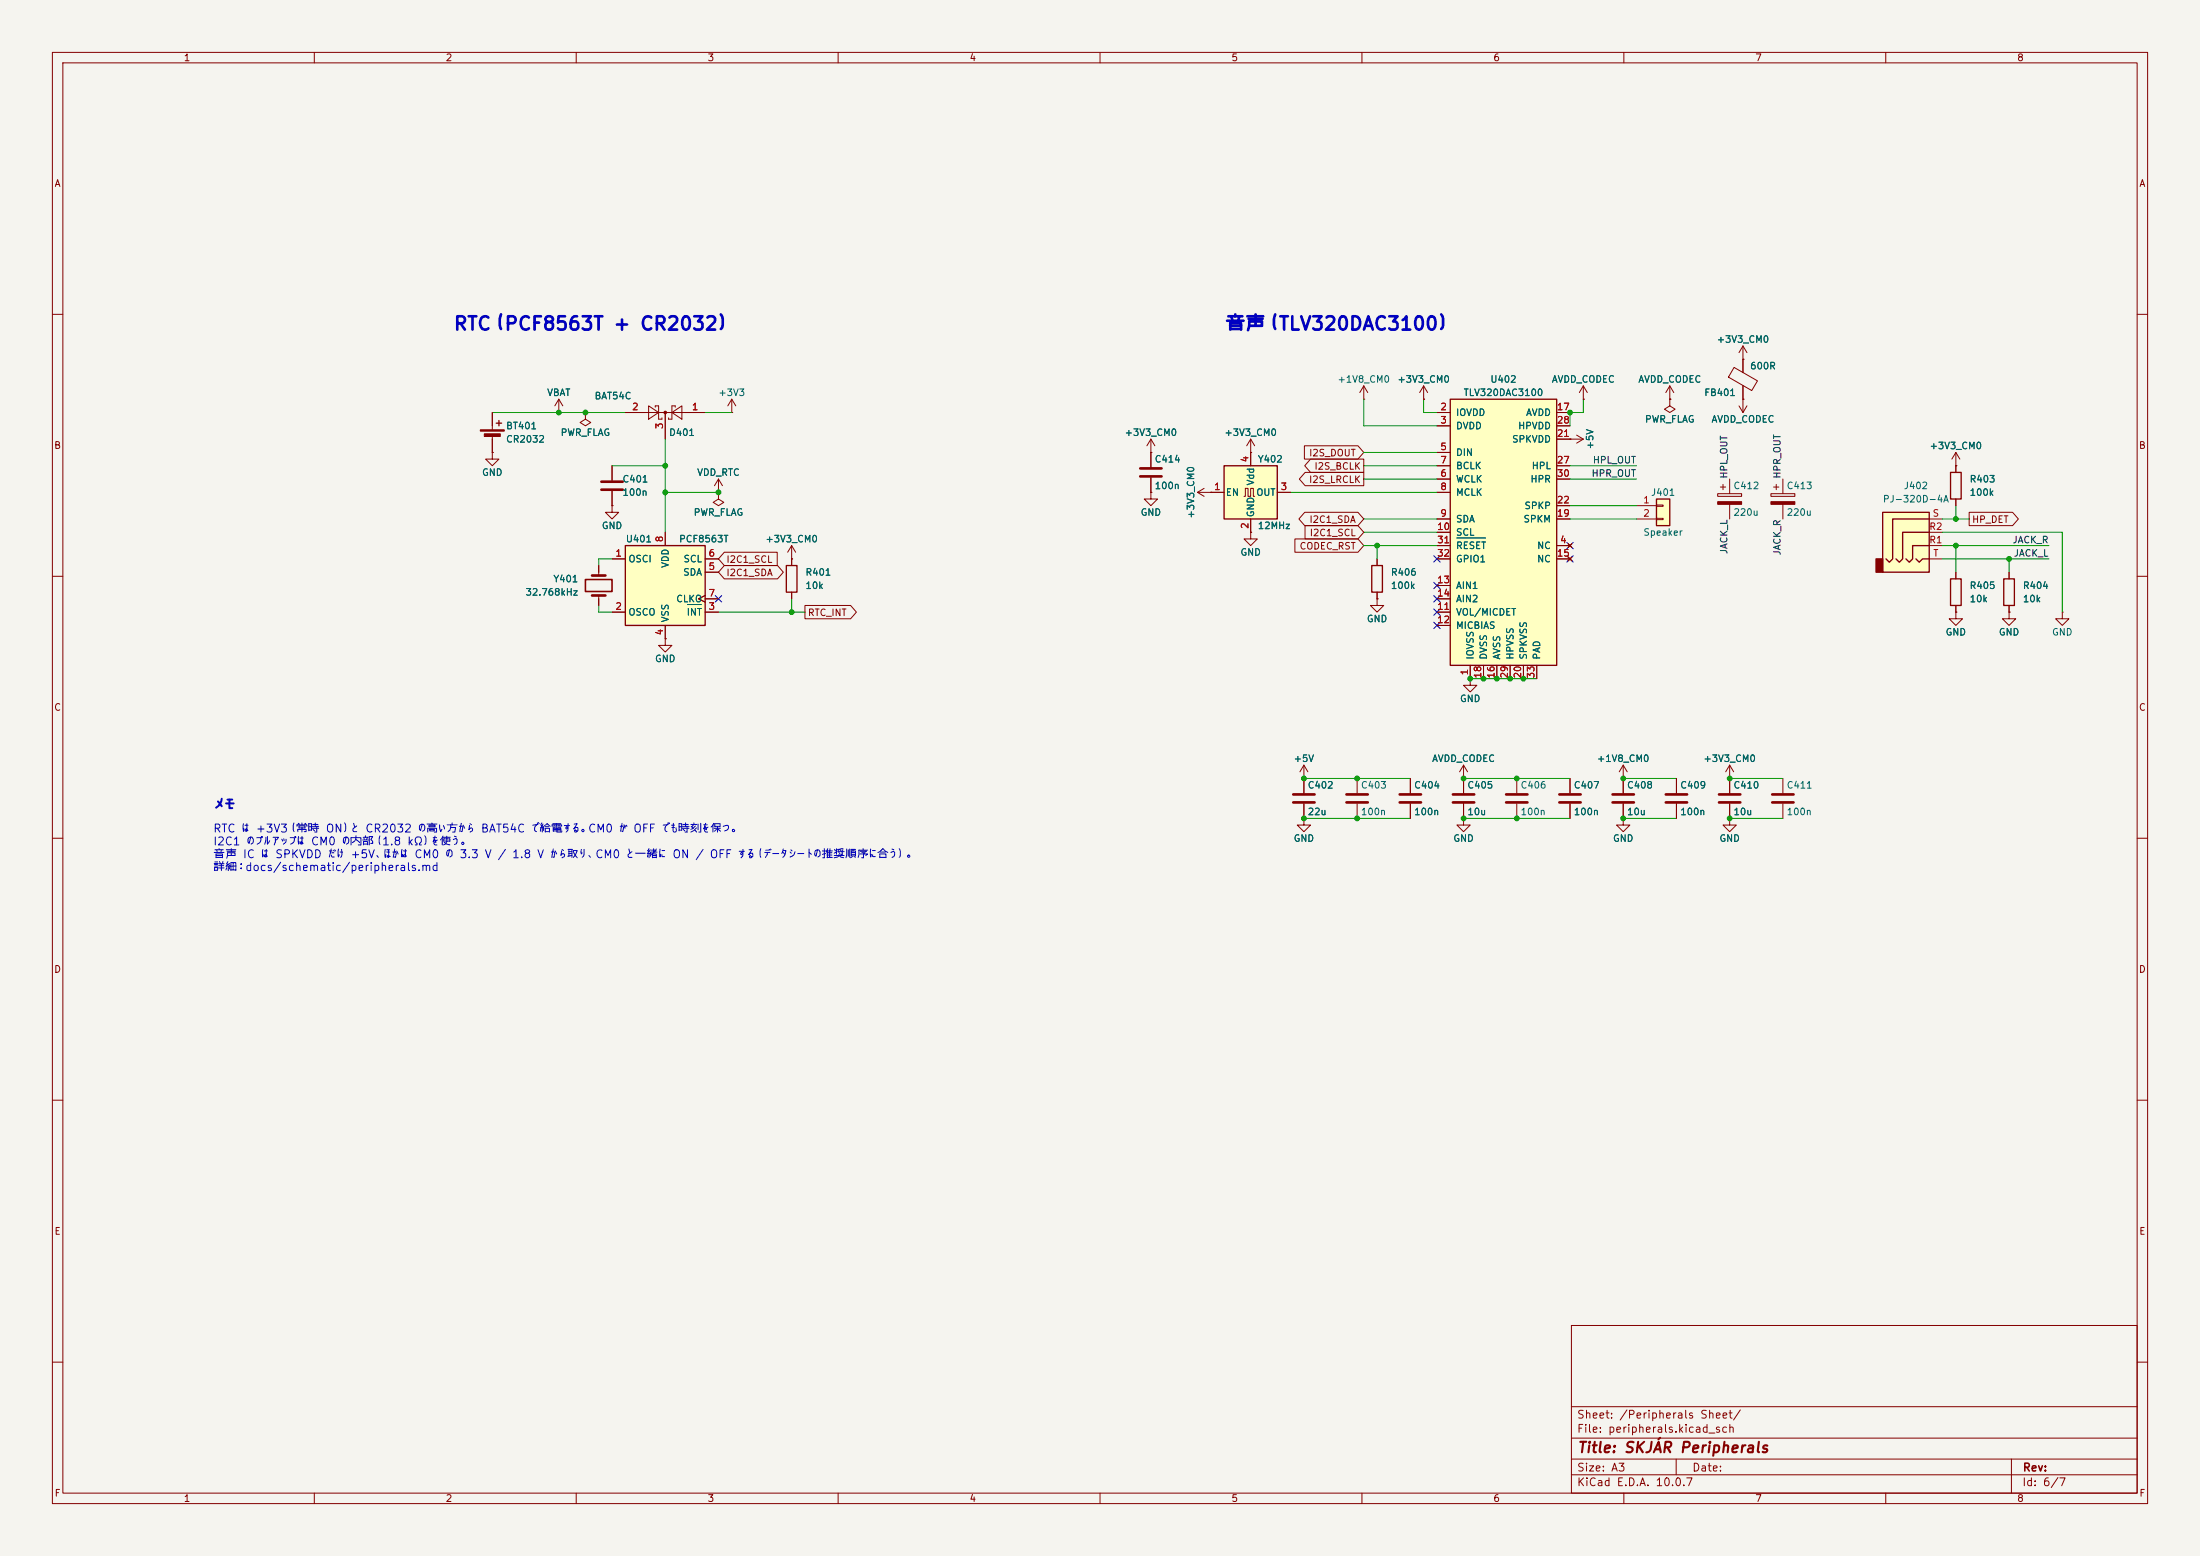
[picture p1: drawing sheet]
<svg xmlns="http://www.w3.org/2000/svg" width="420mm" height="297mm" viewBox="0 0 420 297" stroke-linecap="round" stroke-linejoin="round" font-family="sans-serif">
<path d="M0 0h420v297h-420z" fill="#f5f4ef" stroke="#f5f4ef" stroke-width=".19"/>
<g fill="none" stroke="#840000" stroke-width=".19">
<path d="M10 10h400v277h-400zM12 12h396v273h-396zM60 10v2M110 10v2M160 10v2M210 10v2M260 10v2M310 10v2M360 10v2M10 60h2M106.7 78.7h.1M106.7 76.2l-.8 1.3"/>
<path d="M106.7 76.2l.7 1.3M106.7 76.2v2.5M111.8 78.7v1.3l1 .6-1 .7-1.1-.7 1.1-.6M111.8 78.7h.1M119.4 78.7h15.2M123.8 77.5l1.9 1.2-1.9 1.3zM125.1 77.7v-.2h.6v2.5h.7v-.2M127 78.7v5.1M128.3 78.7l1.9-1.2v2.5zM128.9 77.7v-.2h-.6v2.5h-.7v-.2M139.7 78.7h.1M139.7 76.2l-.8 1.3"/>
<path d="M139.7 76.2l.8 1.3M139.7 76.2v2.5M318.8 76.2h.1M318.8 76.2v1.3l1 .6-1 .6-1-.6 1-.6M318.8 73.7l-.8 1.2M318.8 73.7l.7 1.2M318.8 73.7v2.5M332 77.5l.7 1.2M332.7 76.2h.1M332.7 76.2v2.5M333.5 77.5l-.8 1.2M408 60h2"/>
<path d="M373.4 88.9h.1M373.4 86.4l-.8 1.2M373.4 86.4l.7 1.2M373.4 86.4v2.5M10 110h2M151.1 106.7h.1M151.1 104.1v3.9M151.1 113v1.3M151.1 104.1l-.7 1.3M151.1 104.1l.8 1.3M373.4 116.8v1.3h1.2l-1.2 1.3-1.3-1.3h1.3M373.4 116.8h.1"/>
<path d="M373.4 109.2v1.3M373.4 115.6v1.2M383.5 116.8v1.3h1.3l-1.3 1.3-1.2-1.3h1.2M383.5 116.8h.1M383.5 109.2v1.3M383.5 115.6v1.2M408 110h2M127 121.9v1.3h1.3l-1.3 1.3-1.3-1.3h1.3M127 121.9h.1M10 160h2M279.4 156.2v1.3h1.3l-1.3 1.3-1.3-1.3h1.3M279.4 156.2h.1"/>
<path d="M289.6 148.6v2.8M289.6 153.4v2.8M299.7 148.6v2.8M299.7 153.4v2.8M309.9 156.2v1.3h1.2l-1.2 1.3-1.3-1.3h1.3M309.9 156.2h.1M330.2 148.6v2.8M330.2 153.4v2.8M340.4 148.6v2.8M340.4 153.4v2.8M408 160h2M10 210h2"/>
<path d="M408 210h2M300 253h108v32h-108zM10 260h2M300 278.5h108M300 274.5h108M300 268.5h108M320 278.5v3M384 278.5v6.5M408 260h2M60 285v2M110 285v2M160 285v2"/>
<path d="M210 285v2M260 285v2M300 281.5h108M310 285v2M360 285v2"/>
</g>
<path d="M150.1 108h2v5h-2zM372.4 110.5h2v5.1h-2zM382.5 110.5h2.1v5.1h-2.1z" fill="none" stroke="#840000" stroke-width=".25"/>
<path d="M287.5 151.6h4.1M287.5 153.2h4.1M297.7 151.6h4.1M297.7 153.2h4.1M328.2 151.6h4M328.2 153.2h4M338.3 151.6h4.1M338.3 153.2h4.1" fill="none" stroke="#840000" stroke-width=".51"/>
<circle cx="127" cy="78.7" r=".25" fill="#840000" stroke="#840000" stroke-width=".19"/>
<path d="M276.9 76.2h20.3v50.8h-20.3z" fill="#ffffc2"/>
<path d="M276.9 76.2h20.3v50.8h-20.3z" fill="none" stroke="#840000" stroke-width=".25"/>
<g fill="none" stroke="#840000" stroke-width=".19">
<path d="M274.3 78.7h2.6M297.2 78.7h2.5M116.8 88.9v2.8M116.8 93.7v2.8M274.3 81.3h2.6M274.3 86.4h2.6M274.3 91.4h2.6M274.3 88.9h2.6M274.3 94h2.6M274.3 99.1h2.6M297.2 81.3h2.5M297.2 91.4h2.5"/>
<path d="M297.2 88.9h2.5M297.2 99.1h2.5M297.2 83.8h2.5M297.2 96.5h2.5M274.3 104.1h2.6M274.3 101.6h2.6M274.3 116.8h2.6M274.3 119.4h2.6M274.3 111.8h2.6M274.3 114.3h2.6M274.3 106.7h2.6M297.2 104.1h2.5"/>
<path d="M297.2 106.7h2.5M299.3 103.8l.8 .7M299.3 106.3l.8 .8M300.1 103.8l-.8 .7M300.1 106.3l-.8 .8M280.7 127v2.5M283.2 127v2.5M285.7 127v2.5M288.3 127v2.5M290.8 127v2.5M293.4 127v2.5M309.9 148.6h.1"/>
<path d="M309.9 146.1l-.8 1.2M309.9 146.1l.7 1.2M309.9 146.1v5.3M309.9 153.4v2.8"/>
</g>
<path d="M278.1 102.7h5.5" fill="none" stroke="#006464" stroke-width=".19"/>
<path d="M114.8 91.9h4.1M114.8 93.5h4.1M307.8 151.6h4.1M307.8 153.2h4.1" fill="none" stroke="#840000" stroke-width=".51"/>
<path d="M359.4 97.8h8.9v11.4h-8.9z" fill="#ffffc2"/>
<path d="M358.1 106.7h1.3v2.5h-1.3z" fill="#840000" stroke="#840000" stroke-width=".25"/>
<path d="M359.4 97.8h8.9v11.4h-8.9zM368.3 99.1h-7v7.6l-.6 .6-.7-.6M365.8 106.7l.6 .6 .6-.6h1.3M368.3 104.1h-3.2v2.6l-.6 .6-.6-.6M368.3 101.6h-5.1v5.1l-.6 .6-.7-.6" fill="none" stroke="#840000" stroke-width=".25"/>
<g fill="none" stroke="#840000" stroke-width=".19">
<path d="M302.3 76.2h.1M302.3 73.7l-.8 1.2M302.3 73.7l.7 1.2M302.3 73.7v2.5M137.2 94v1.3l1 .6-1 .6-1.1-.6 1.1-.6M137.2 94h.1M137.2 91.4l-.8 1.3M137.2 91.4l.7 1.3M137.2 91.4v2.6M368.3 99.1h2.5M368.3 104.1h2.5M368.3 101.6h2.5"/>
<path d="M368.3 106.7h2.5"/>
</g>
<path d="M119.4 104.1h15.2v15.3h-15.2z" fill="#ffffc2"/>
<path d="M94.7 80.8h1.1M95.2 80.3v1M372.4 90.2h2v5.1h-2zM119.4 104.1h15.2v15.3h-15.2z" fill="none" stroke="#840000" stroke-width=".25"/>
<g fill="none" stroke="#840000" stroke-width=".19">
<path d="M94 78.7v3.3M331 70.1l4.5 2.6-1.1 1.8-4.4-2.5zM332.7 68.6h.1M332.7 66l-.7 1.3M332.7 66l.8 1.3M332.7 66v5.1M332.7 73.6v2.6M94 86.4v1.2h1.2l-1.2 1.3-1.3-1.3h1.3M94 86.4h.1M94 83.1v3.3M116.8 96.5v1.3h1.3l-1.3 1.3-1.2-1.3h1.2M116.8 96.5h.1"/>
<path d="M299.7 83.8h.1M299.7 83.8h2.6M301 83.1l1.3 .7M302.3 83.8l-1.3 .8M338.1 94.2h4.5v.5h-4.5zM338.6 93h1M339.1 92.5v1M340.4 91.4v2.8M340.4 96.3v2.8M373.4 88.9v1.3M373.4 95.3v1.2M114.3 108v1.9"/>
<path d="M114.3 113.7v1.9M116.8 106.7h2.6M116.8 116.8h2.6M127 101.6v2.5M127 119.4v2.5M134.6 113.7l-1.3 .6 1.3 .6M134.6 106.7h2.6M134.6 116.8h2.6M134.6 109.2h2.6M134.6 114.3h2.6M393.7 116.8v1.3h1.3l-1.3 1.3-1.3-1.3h1.3M393.7 116.8h.1"/>
<path d="M280.7 129.5v1.3h1.2l-1.2 1.3-1.3-1.3h1.3M280.7 129.5h.1M320 148.6v2.8M320 153.4v2.8M330.2 148.6h.1M330.2 156.2v1.3h1.3l-1.3 1.3-1.3-1.3h1.3M330.2 156.2h.1M330.2 146.1l-.8 1.2M330.2 146.1l.8 1.2M330.2 146.1v2.5"/>
</g>
<path d="M131.2 115.4h2.7" fill="none" stroke="#006464" stroke-width=".19"/>
<g fill="#840000" stroke="#840000" stroke-width=".19">
<path d="M338.1 95.8h4.5v.5h-4.5z"/>
<path d="M91.7 82h4.6v.3h-4.6z"/>
<path d="M92.5 82.8h3v.5h-3z"/>
</g>
<path d="M113 109.9h2.6M113 113.7h2.6M318 151.6h4.1M318 153.2h4.1" fill="none" stroke="#840000" stroke-width=".51"/>
<path d="M111.8 110.6h5v2.3h-5z" fill="none" stroke="#840000" stroke-width=".3"/>
<path d="M316.2 95.3h2.6v5h-2.6z" fill="#ffffc2"/>
<path d="M316.2 95.3h2.6v5h-2.6zM261.9 108h2v5h-2z" fill="none" stroke="#840000" stroke-width=".25"/>
<g fill="none" stroke="#840000" stroke-width=".19">
<path d="M260.3 76.2h.1M260.3 73.7l-.7 1.2M260.3 73.7l.8 1.2M260.3 73.7v2.5M271.8 76.2h.1M271.8 73.7l-.8 1.2M271.8 73.7l.7 1.2M271.8 73.7v2.5M312.4 96.5h3.8M312.4 99.1h3.8M316.2 96.4h1.3v.2h-1.3zM316.2 98.9h1.3v.3h-1.3z"/>
<path d="M327.9 94.2h4.6v.5h-4.6zM328.4 93h1M328.9 92.5v1M330.2 91.4v2.8M330.2 96.3v2.8M262.9 114.3v1.3h1.3l-1.3 1.2-1.3-1.2h1.3M262.9 114.3h.1M262.9 106.7v1.3M262.9 113v1.3M248.9 148.6h.1M248.9 156.2v1.3h1.3l-1.3 1.3-1.3-1.3h1.3M248.9 156.2h.1"/>
<path d="M248.9 146.1l-.7 1.2M248.9 146.1l.8 1.2M248.9 146.1v5.3M248.9 153.4v2.8M259.1 148.6v2.8M259.1 153.4v2.8M269.2 148.6v2.8M269.2 153.4v2.8M279.4 148.6h.1M279.4 146.1l-.8 1.2M279.4 146.1l.8 1.2M279.4 146.1v5.3"/>
<path d="M279.4 153.4v2.8"/>
</g>
<path d="M327.9 95.8h4.6v.5h-4.6z" fill="#840000" stroke="#840000" stroke-width=".19"/>
<path d="M246.9 151.6h4.1M246.9 153.2h4.1M257 151.6h4.1M257 153.2h4.1M267.2 151.6h4.1M267.2 153.2h4.1M277.4 151.6h4M277.4 153.2h4" fill="none" stroke="#840000" stroke-width=".51"/>
<path d="M233.7 88.9h10.1v10.2h-10.1z" fill="#ffffc2"/>
<path d="M233.7 88.9h10.1v10.2h-10.1z" fill="none" stroke="#840000" stroke-width=".25"/>
<g fill="none" stroke="#840000" stroke-width=".19">
<path d="M94 78.7v2.6M106.7 78.7h.1M111.8 78.7h.1M119.4 78.7h3.8M127 78.7v5.1M130.8 78.7h3.8M271.8 76.2h.1M274.3 78.7h2.6M297.2 78.7h2.5M302.3 76.2h.1M318.8 76.2h.1M332.7 68.6h.1"/>
<path d="M332.7 76.2h.1M332.7 68.6v2.5M332.7 73.7v2.5M94 86.4h.1M94 83.8v2.6M116.8 96.5h.1M116.8 88.9v2.8M116.8 93.7v2.8M137.2 94h.1M219.7 86.4h.1M219.7 94v1.3h1.3l-1.3 1.2-1.3-1.2h1.3M219.7 94h.1"/>
<path d="M219.7 83.8l-.8 1.3M219.7 83.8l.8 1.3M219.7 83.8v5.4M219.7 91.2v2.8M228.6 94h5.1M228.6 94l1.3 .7M229.9 93.2l-1.3 .8M231.1 94h.1M237.5 94.7h.2v-1.5h.6v1.5h.5v-1.5h.5v1.5h.2M238.8 86.4h.1M238.8 83.8v5.1M238.8 99.1v2.5"/>
<path d="M238.8 83.8l-.8 1.3M238.8 83.8l.7 1.3M243.8 94h2.6M249 85.1h10.2l1.1 1.3-1.1 1.2h-10.2zM249.1 97.8h10.1l1.1 1.3-1.1 1.2h-10.1l-1.1-1.2zM249.2 90.2h11.1v2.5h-11.1l-1.2-1.3zM250.2 87.6h10.1v2.6h-10.1l-1.1-1.3zM274.3 94h2.6M274.3 81.3h2.6M274.3 86.4h2.6M274.3 91.4h2.6M274.3 88.9h2.6"/>
<path d="M274.3 99.1h2.6M297.2 81.3h2.5M297.2 91.4h2.5M297.2 88.9h2.5M297.2 99.1h2.5M297.2 83.8h2.5M297.2 96.5h2.5M299.7 83.8h.1M373.4 88.9h.1M373.4 88.9v1.3M373.4 95.3v1.2M375.9 97.8h8.3l1.1 1.3-1.1 1.2h-8.3z"/>
<path d="M114.3 108v1.2M114.3 114.3v1.3M116.8 106.7h2.6M116.8 116.8h2.6M127 101.6v2.5M127 119.4v2.5M134.6 113.7l-1.3 .6 1.3 .6M134.6 106.7h2.6M134.6 116.8h2.6M134.6 109.2h2.6M134.6 114.3h2.6M138.3 105.4h10.1v2.6h-10.1l-1.1-1.3z"/>
<path d="M138.3 107.9h10.1l1.1 1.3-1.1 1.3h-10.1l-1.1-1.3zM151.1 106.7h.1M151.1 106.7v1.3M151.1 113v1.3M153.7 115.6h8.7l1.1 1.2-1.1 1.3h-8.7zM238.8 101.6v1.3h1.2l-1.2 1.2-1.3-1.2h1.3M238.8 101.6h.1M247.2 102.9h12l1.1 1.2-1.1 1.3h-12zM249.1 100.3h10.1l1.1 1.3-1.1 1.3h-10.1zM262.9 114.3h.1M262.9 106.7v1.3M262.9 113v1.3"/>
<path d="M274.3 106.7h2.6M274.3 116.8h2.6M274.3 114.3h2.6M274.3 104.1h2.6M274.3 101.6h2.6M274.3 119.4h2.6M274.3 111.8h2.6M297.2 106.7h2.5M297.2 104.1h2.5M299.3 103.8l.8 .7M299.3 106.3l.8 .8M300.1 103.8l-.8 .7"/>
<path d="M300.1 106.3l-.8 .8M373.4 116.8h.1M373.4 109.2v1.3M373.4 115.6v1.2M383.5 116.8h.1M383.5 109.2v1.3M383.5 115.6v1.2M127 121.9h.1M280.7 129.5h.1M280.7 127v2.5M283.2 127v2.5M285.7 127v2.5"/>
<path d="M288.3 127v2.5M290.8 127v2.5M293.4 127v2.5M248.9 148.6h.1M248.9 156.2h.1M248.9 148.6v2.8M248.9 153.4v2.8M269.2 148.6v2.8M269.2 153.4v2.8M279.4 148.6h.1M279.4 156.2h.1M279.4 148.6v2.8"/>
<path d="M279.4 153.4v2.8M299.7 148.6v2.8M299.7 153.4v2.8M309.9 156.2h.1M309.9 148.6h.1M309.9 148.6v2.8M309.9 153.4v2.8M320 148.6v2.8M320 153.4v2.8M330.2 148.6h.1M330.2 156.2h.1M330.2 148.6v2.8"/>
<path d="M330.2 153.4v2.8"/>
</g>
<path d="M217.7 89.4h4M217.7 90.9h4" fill="none" stroke="#840000" stroke-width=".51"/>
<g fill="none" stroke="#009600" stroke-width=".19">
<path d="M94 78.7h25.4M134.6 78.7h5.1M260.3 76.2v5.1h14M271.8 76.2v2.5h2.5M302.3 76.2v2.5h-2.6v2.6M116.8 88.9h10.2M127 83.8v17.8M127 94h10.2M246.4 94h27.9M260.3 86.4h14M260.3 88.9h14M260.3 91.4h14"/>
<path d="M260.3 99.1h14M299.7 88.9h12.7M299.7 91.4h12.7M299.7 99.1h12.7M299.7 96.5h12.7M370.8 99.1h5.1M373.4 96.5v2.6M114.3 115.6v1.2h2.5M116.8 106.7h-2.5v1.3M137.2 116.8h16.5M151.1 114.3v2.5M260.3 101.6h14"/>
<path d="M260.3 104.1h14M262.9 104.1v2.6M370.8 101.6h22.9v15.2M370.8 106.7h20.4M370.8 104.1h20.4M373.4 104.1v5.1M383.5 106.7v2.5M280.7 129.5h12.7M248.9 148.6h20.3M248.9 156.2h20.3M279.4 148.6h20.3M279.4 156.2h20.3"/>
<path d="M309.9 148.6h10.1M309.9 156.2h10.1M330.2 148.6h10.2M330.2 156.2h10.2"/>
</g>
<g fill="none" stroke="#000084" stroke-width=".19">
<path d="M136.6 113.7l1.2 1.2M137.8 113.7l-1.2 1.2M273.7 116.2l1.2 1.2M273.7 118.8l1.2 1.2M273.7 106.1l1.2 1.2M273.7 113.7l1.2 1.2M273.7 111.2l1.2 1.2M274.9 116.2l-1.2 1.2M274.9 118.8l-1.2 1.2M274.9 106.1l-1.2 1.2M274.9 113.7l-1.2 1.2M274.9 111.2l-1.2 1.2"/>
<path d="M299.1 103.5l1.2 1.2M299.1 106.1l1.2 1.2M300.3 103.5l-1.2 1.2M300.3 106.1l-1.2 1.2"/>
</g>
<path d="M131.2 115.4h2.7M278.1 102.7h5.5" fill="none" stroke="#006464" stroke-width=".19"/>
<g fill="#009600" stroke="#009600" stroke-width=".19">
<circle cx="151.1" cy="116.8" r=".46"/>
<circle cx="111.8" cy="78.7" r=".46"/>
<circle cx="127" cy="88.9" r=".46"/>
<circle cx="137.2" cy="94" r=".46"/>
<circle cx="106.7" cy="78.7" r=".46"/>
<circle cx="127" cy="94" r=".46"/>
<circle cx="285.7" cy="129.5" r=".46"/>
<circle cx="288.3" cy="129.5" r=".46"/>
<circle cx="290.8" cy="129.5" r=".46"/>
<circle cx="283.2" cy="129.5" r=".46"/>
<circle cx="280.7" cy="129.5" r=".46"/>
<circle cx="299.7" cy="78.7" r=".46"/>
<circle cx="373.4" cy="104.1" r=".46"/>
<circle cx="373.4" cy="99.1" r=".46"/>
<circle cx="383.5" cy="106.7" r=".46"/>
<circle cx="259.1" cy="148.6" r=".46"/>
<circle cx="248.9" cy="148.6" r=".46"/>
<circle cx="248.9" cy="156.2" r=".46"/>
<circle cx="279.4" cy="156.2" r=".46"/>
<circle cx="279.4" cy="148.6" r=".46"/>
<circle cx="259.1" cy="156.2" r=".46"/>
<circle cx="262.9" cy="104.1" r=".46"/>
<circle cx="289.6" cy="148.6" r=".46"/>
<circle cx="309.9" cy="148.6" r=".46"/>
<circle cx="289.6" cy="156.2" r=".46"/>
<circle cx="309.9" cy="156.2" r=".46"/>
<circle cx="330.2" cy="156.2" r=".46"/>
<circle cx="330.2" cy="148.6" r=".46"/>
</g>
<g font-size="2.5" fill="#0000c2">
<text x="86.4" y="63.7">RTC（PCF8563T + CR2032）</text>
<text x="233.8" y="63.7">音声（TLV320DAC3100）</text>
</g>
<text font-size="2" fill="#840000" x="301" y="277.8">Title: SKJÁR Peripherals</text>
<text font-size="1.9" fill="#0000c2" x="40.7" y="155">メモ</text>
<g font-size="1.5" fill="#0000c2">
<text x="40.6" y="159.3">RTC は +3V3（常時 ON）と CR2032 の高い方から BAT54C で給電する。CM0 が OFF でも時刻を保つ。</text>
<text x="40.6" y="161.7">I2C1 のプルアップは CM0 の内部（1.8 kΩ）を使う。</text>
<text x="40.6" y="164.2">音声 IC は SPKVDD だけ +5V、ほかは CM0 の 3.3 V / 1.8 V から取り、CM0 と一緒に ON / OFF する（データシートの推奨順序に合う）。</text>
<text x="40.6" y="166.6">詳細：docs/schematic/peripherals.md</text>
</g>
<g font-size="1.5" fill="#840000">
<text x="300.9" y="273.8">File: peripherals.kicad_sch</text>
<text x="300.9" y="271.1">Sheet: /Peripherals Sheet/</text>
<text x="300.9" y="281.2">Size: A3</text>
<text x="322.9" y="281.2">Date:</text>
<text x="386" y="281.2">Rev:</text>
<text x="300.9" y="284">KiCad E.D.A. 10.0.7</text>
<text x="385.9" y="284">Id: 6/7</text>
</g>
<g font-size="1.3" fill="#840000">
<text x="35" y="12">1</text>
<text x="85" y="12">2</text>
<text x="135" y="12">3</text>
<text x="185" y="12">4</text>
<text x="235" y="12">5</text>
<text x="285" y="12">6</text>
<text x="335" y="12">7</text>
<text x="385" y="12">8</text>
<text x="10.3" y="36">A</text>
<text x="408.3" y="36">A</text>
<text x="10.2" y="86">B</text>
<text x="249.8" y="87.4">I2S_DOUT</text>
<text x="250.8" y="90">I2S_BCLK</text>
<text x="408.2" y="86">B</text>
<text x="249.8" y="92.5">I2S_LRCLK</text>
<text x="249.9" y="100.1">I2C1_SDA</text>
<text x="376.4" y="100.1">HP_DET</text>
<text x="138.6" y="107.7">I2C1_SCL</text>
<text x="248" y="105.2">CODEC_RST</text>
<text x="249.9" y="102.7">I2C1_SCL</text>
<text x="138.6" y="110.3">I2C1_SDA</text>
<text x="154.1" y="117.9">RTC_INT</text>
<text x="10.2" y="136">C</text>
<text x="408.2" y="136">C</text>
<text x="10.2" y="186">D</text>
<text x="408.2" y="186">D</text>
<text x="10.3" y="236">E</text>
<text x="408.3" y="236">E</text>
<text x="10.3" y="286">F</text>
<text x="35" y="287">1</text>
<text x="85" y="287">2</text>
<text x="135" y="287">3</text>
<text x="185" y="287">4</text>
<text x="235" y="287">5</text>
<text x="285" y="287">6</text>
<text x="335" y="287">7</text>
<text x="385" y="287">8</text>
<text x="408.3" y="286">F</text>
</g>
<g font-size="1.3" fill="#006464">
<text x="327.6" y="65.7">+3V3_CM0</text>
<text x="334" y="70.8">600R</text>
<text x="104.3" y="75.9">VBAT</text>
<text x="113.4" y="76.5">BAT54C</text>
<text x="137" y="75.9">+3V3</text>
<text x="255.2" y="73.4">+1V8_CM0</text>
<text x="266.7" y="73.4">+3V3_CM0</text>
<text x="279.3" y="75.9">TLV320DAC3100</text>
<text x="284.4" y="73.4">U402</text>
<text x="296.1" y="73.4">AVDD_CODEC</text>
<text x="312.7" y="73.4">AVDD_CODEC</text>
<text x="325.2" y="75.9">FB401</text>
<text x="96.5" y="82.2">BT401</text>
<text x="106.9" y="83.5">PWR_FLAG</text>
<text x="127.6" y="83.5">D401</text>
<text x="214.6" y="83.5">+3V3_CM0</text>
<text x="233.6" y="83.5">+3V3_CM0</text>
<text x="277.8" y="79.7">IOVDD</text>
<text x="277.8" y="82.2">DVDD</text>
<text x="289.7" y="82.2">HPVDD</text>
<text x="291.2" y="79.7">AVDD</text>
<text x="313.9" y="81">PWR_FLAG</text>
<text x="326.6" y="81">AVDD_CODEC</text>
<text x="96.5" y="84.8">CR2032</text>
<text x="220.3" y="88.6">C414</text>
<text x="240" y="88.6">Y402</text>
<text x="277.8" y="87.3">DIN</text>
<text x="277.8" y="89.9">BCLK</text>
<text x="288.6" y="84.8">SPKVDD</text>
<text x="292.3" y="89.9">HPL</text>
<text x="304.5" y="85.9" transform="rotate(-90 304.5 85.9)">+5V</text>
<text x="368.3" y="86.1">+3V3_CM0</text>
<text x="91.9" y="91.1">GND</text>
<text x="118.7" y="92.4">C401</text>
<text x="118.7" y="94.9">100n</text>
<text x="133" y="91.1">VDD_RTC</text>
<text x="220.3" y="93.7">100n</text>
<text x="233.9" y="94.9">EN</text>
<text x="239.7" y="92.8" transform="rotate(-90 239.7 92.8)">Vdd</text>
<text x="239.7" y="94.9">OUT</text>
<text x="277.8" y="92.4">WCLK</text>
<text x="277.8" y="94.9">MCLK</text>
<text x="292.1" y="92.4">HPR</text>
<text x="315.1" y="94.9">J401</text>
<text x="330.8" y="93.7">C412</text>
<text x="341" y="93.7">C413</text>
<text x="363.3" y="93.7">J402</text>
<text x="375.9" y="92.4">R403</text>
<text x="375.9" y="94.9">100k</text>
<text x="114.8" y="101.3">GND</text>
<text x="132.3" y="98.8">PWR_FLAG</text>
<text x="217.6" y="98.8">GND</text>
<text x="228.3" y="99.1" transform="rotate(-90 228.3 99.1)">+3V3_CM0</text>
<text x="239.7" y="98.8" transform="rotate(-90 239.7 98.8)">GND</text>
<text x="240" y="101.3">12MHz</text>
<text x="277.8" y="100">SDA</text>
<text x="290.7" y="100">SPKM</text>
<text x="290.9" y="97.5">SPKP</text>
<text x="330.8" y="98.8">220u</text>
<text x="341" y="98.8">220u</text>
<text x="359.3" y="96.2">PJ-320D-4A</text>
<text x="119.4" y="103.8">U401</text>
<text x="119.9" y="107.6">OSCI</text>
<text x="129.5" y="103.8">PCF8563T</text>
<text x="130.4" y="107.6">SCL</text>
<text x="146" y="103.8">+3V3_CM0</text>
<text x="236.7" y="106.4">GND</text>
<text x="277.8" y="102.6">SCL</text>
<text x="277.8" y="105.1">RESET</text>
<text x="277.8" y="107.6">GPIO1</text>
<text x="293.3" y="105.1">NC</text>
<text x="293.3" y="107.6">NC</text>
<text x="313.6" y="102.6">Speaker</text>
<text x="100.2" y="114">32.768kHz</text>
<text x="105.5" y="111.5">Y401</text>
<text x="128" y="108.5" transform="rotate(-90 128 108.5)">VDD</text>
<text x="130.3" y="110.2">SDA</text>
<text x="153.7" y="110.2">R401</text>
<text x="153.7" y="112.7">10k</text>
<text x="265.4" y="110.2">R406</text>
<text x="265.4" y="112.7">100k</text>
<text x="277.8" y="112.7">AIN1</text>
<text x="375.9" y="112.7">R405</text>
<text x="386.1" y="112.7">R404</text>
<text x="119.9" y="117.8">OSCO</text>
<text x="128" y="118.9" transform="rotate(-90 128 118.9)">VSS</text>
<text x="129" y="115.3">CLKO</text>
<text x="131" y="117.8">INT</text>
<text x="260.8" y="119.1">GND</text>
<text x="277.8" y="117.8">VOL/MICDET</text>
<text x="277.8" y="115.3">AIN2</text>
<text x="375.9" y="115.3">10k</text>
<text x="386.1" y="115.3">10k</text>
<text x="277.8" y="120.3">MICBIAS</text>
<text x="371.3" y="121.6">GND</text>
<text x="381.5" y="121.6">GND</text>
<text x="391.6" y="121.6">GND</text>
<text x="124.9" y="126.7">GND</text>
<text x="281.6" y="126" transform="rotate(-90 281.6 126)">IOVSS</text>
<text x="284.2" y="126" transform="rotate(-90 284.2 126)">DVSS</text>
<text x="286.7" y="126" transform="rotate(-90 286.7 126)">AVSS</text>
<text x="289.3" y="126" transform="rotate(-90 289.3 126)">HPVSS</text>
<text x="291.8" y="126" transform="rotate(-90 291.8 126)">SPKVSS</text>
<text x="294.3" y="126" transform="rotate(-90 294.3 126)">PAD</text>
<text x="278.6" y="134.3">GND</text>
<text x="246.9" y="145.7">+5V</text>
<text x="273.3" y="145.7">AVDD_CODEC</text>
<text x="304.8" y="145.7">+1V8_CM0</text>
<text x="325.1" y="145.7">+3V3_CM0</text>
<text x="249.5" y="150.8">C402</text>
<text x="249.5" y="155.9">22u</text>
<text x="259.7" y="150.8">C403</text>
<text x="259.7" y="155.9">100n</text>
<text x="269.9" y="150.8">C404</text>
<text x="269.9" y="155.9">100n</text>
<text x="280" y="150.8">C405</text>
<text x="280" y="155.9">10u</text>
<text x="290.2" y="150.8">C406</text>
<text x="290.2" y="155.9">100n</text>
<text x="300.3" y="150.8">C407</text>
<text x="300.3" y="155.9">100n</text>
<text x="310.5" y="150.8">C408</text>
<text x="310.5" y="155.9">10u</text>
<text x="320.7" y="150.8">C409</text>
<text x="320.7" y="155.9">100n</text>
<text x="330.8" y="150.8">C410</text>
<text x="330.8" y="155.9">10u</text>
<text x="341" y="150.8">C411</text>
<text x="341" y="155.9">100n</text>
<text x="246.9" y="161">GND</text>
<text x="277.3" y="161">GND</text>
<text x="307.8" y="161">GND</text>
<text x="328.1" y="161">GND</text>
</g>
<g font-size="1.3" fill="#a90000">
<text x="120.6" y="78.6">2</text>
<text x="126.9" y="82" transform="rotate(-90 126.9 82)">3</text>
<text x="132" y="78.6">1</text>
<text x="274.9" y="78.6">2</text>
<text x="274.9" y="81.1">3</text>
<text x="297.1" y="78.6">17</text>
<text x="297.1" y="83.7">21</text>
<text x="297.1" y="81.1">28</text>
<text x="238.6" y="88.4" transform="rotate(-90 238.6 88.4)">4</text>
<text x="274.9" y="86.2">5</text>
<text x="274.9" y="88.8">7</text>
<text x="297.1" y="88.8">27</text>
<text x="231.7" y="93.8">1</text>
<text x="244.4" y="93.8">3</text>
<text x="274.9" y="91.3">6</text>
<text x="274.9" y="93.8">8</text>
<text x="297.1" y="91.3">30</text>
<text x="238.6" y="101.1" transform="rotate(-90 238.6 101.1)">2</text>
<text x="274.3" y="101.5">10</text>
<text x="274.9" y="98.9">9</text>
<text x="297.1" y="98.9">19</text>
<text x="297.1" y="96.4">22</text>
<text x="313.6" y="96.4">1</text>
<text x="313.6" y="98.9">2</text>
<text x="368.2" y="101.5">R2</text>
<text x="368.8" y="98.9">S</text>
<text x="117.4" y="106.5">1</text>
<text x="126.9" y="103.6" transform="rotate(-90 126.9 103.6)">8</text>
<text x="135.2" y="106.5">6</text>
<text x="274.3" y="104">31</text>
<text x="274.3" y="106.5">32</text>
<text x="297.1" y="106.5">15</text>
<text x="297.7" y="104">4</text>
<text x="368.2" y="104">R1</text>
<text x="369" y="106.5">T</text>
<text x="135.2" y="109.1">5</text>
<text x="274.3" y="111.6">13</text>
<text x="117.4" y="116.7">2</text>
<text x="135.2" y="116.7">3</text>
<text x="135.2" y="114.2">7</text>
<text x="274.3" y="116.7">11</text>
<text x="274.3" y="119.2">12</text>
<text x="274.3" y="114.2">14</text>
<text x="126.9" y="121.4" transform="rotate(-90 126.9 121.4)">4</text>
<text x="280.5" y="129" transform="rotate(-90 280.5 129)">1</text>
<text x="283.1" y="129.6" transform="rotate(-90 283.1 129.6)">18</text>
<text x="285.6" y="129.6" transform="rotate(-90 285.6 129.6)">16</text>
<text x="288.2" y="129.6" transform="rotate(-90 288.2 129.6)">29</text>
<text x="290.7" y="129.6" transform="rotate(-90 290.7 129.6)">20</text>
<text x="293.2" y="129.6" transform="rotate(-90 293.2 129.6)">33</text>
</g>
<g font-size="1.3" fill="#0f0f0f">
<text x="304" y="88.8">HPL_OUT</text>
<text x="303.7" y="91.3">HPR_OUT</text>
<text x="330.1" y="91.5" transform="rotate(-90 330.1 91.5)">HPL_OUT</text>
<text x="340.2" y="91.5" transform="rotate(-90 340.2 91.5)">HPR_OUT</text>
<text x="330.1" y="105.9" transform="rotate(-90 330.1 105.9)">JACK_L</text>
<text x="340.2" y="106.1" transform="rotate(-90 340.2 106.1)">JACK_R</text>
<text x="384.1" y="104">JACK_R</text>
<text x="384.3" y="106.6">JACK_L</text>
</g>
</svg>
